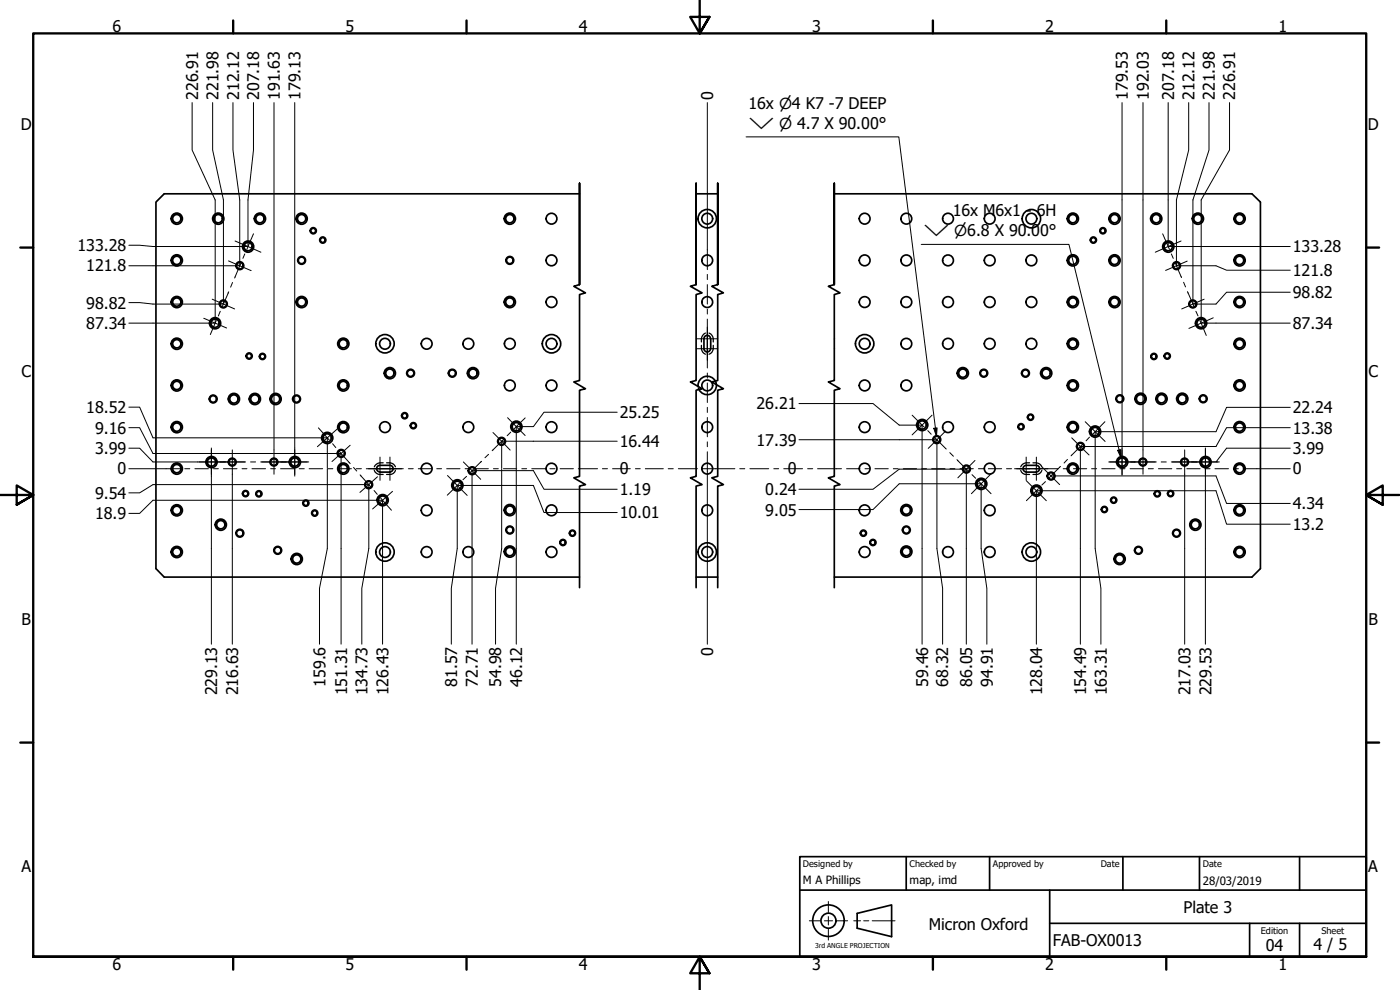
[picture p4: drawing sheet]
<svg xmlns="http://www.w3.org/2000/svg" width="420mm" height="297mm" viewBox="0 0 420 297" stroke-linecap="round" stroke-linejoin="round" font-family="sans-serif">
<!-- layer: Hidden (ISO) -->
<path d="M211.7 99.9a2.34 2.34 0 0 0-1.2 2.7M212.8 99.9a2.26 2.26 0 0 1 1.3 2.7M210.5 103.6a2.35 2.35 0 0 0 1.2 2.7M214.1 103.6a2.29 2.29 0 0 1-1.3 2.7M115 138.9a2.35 2.35 0 0 0-2.7 1.2M116 138.9a2.35 2.35 0 0 1 2.7 1.2M309 138.9a2.35 2.35 0 0 0-2.7 1.2M310 138.9a2.35 2.35 0 0 1 2.7 1.2M112.3 141.1a2.16 2.16 0 0 0 2.7 1.3M118.7 141.1a2.05 2.05 0 0 1-2.7 1.3M306.3 141.1a2.05 2.05 0 0 0 2.7 1.3M312.7 141.1a2.05 2.05 0 0 1-2.7 1.3" fill="none" stroke="#000" stroke-width=".38"/>
<!-- layer: Break Line (ISO) -->
<path d="M173.9 85.4v-30.4v30.4l-1.7 .5 3.5 2-1.8 .5v25.8l-1.7 .4 3.5 2-1.8 .5v25.8l-1.7 .5 3.5 2-1.8 .4v30.5M208.9 85.4v-30.4v30.4l-1.7 .5 3.5 2-1.8 .5v25.8l-1.7 .4 3.5 2-1.8 .5v25.8l-1.7 .5 3.5 2-1.8 .4v30.5M215.4 85.4v-30.4v30.4l-1.8 .5 3.5 2-1.7 .5v25.8l-1.8 .4 3.5 2-1.7 .5v25.8l-1.8 .5 3.5 2-1.7 .4v30.5M250.4 85.4v-30.4v30.4l-1.8 .5 3.5 2-1.7 .5v25.8l-1.8 .4 3.5 2-1.7 .5v25.8l-1.8 .5 3.5 2-1.7 .4v30.5" fill="none" stroke="#000" stroke-width=".51"/>
<!-- layer: Visible (ISO) -->
<g fill="none" stroke="#000" stroke-width=".51">
<path d="M173.9 58.2h-124.6l-2.5 2.4v110l2.5 2.6h124.6M208.9 58.2h6.5M250.4 58.2h125.3l2.6 2.4v110l-2.6 2.6h-125.3M209.6 116.5l.1 .2M211.3 101.6a.98 .98 0 0 1 .9-1 .98 .98 0 0 1 1 1M211.3 101.6v3M211.3 104.6a.98 .98 0 0 0 .9 1 .98 .98 0 0 0 1-1M213.3 101.6v3M214.7 114.3a2.76 2.76 0 0 0-3.3-1.3 2.76 2.76 0 0 0-1.9 3M214.7 114.4l.3 .9M215 115.5a2.76 2.76 0 0 1-2 2.8 2.76 2.76 0 0 1-3.2-1.4M117 139.6a.98 .98 0 0 1 1 1 .98 .98 0 0 1-1 1"/>
<path d="M117 139.6h-3a.98 .98 0 0 0-1 1 .98 .98 0 0 0 1 1M114 141.7h3M308 141.7h3M308 141.6a.98 .98 0 0 1-1-1 .98 .98 0 0 1 1-1h3a.98 .98 0 0 1 1 1 .98 .98 0 0 1-1 1M112.8 165.6a2.76 2.76 0 0 1 3.9-2.5 2.76 2.76 0 0 1 .6 4.7 2.76 2.76 0 0 1-4.5-1.5v-.7M208.9 173.2h6.5M209.5 165.6a2.76 2.76 0 0 1 3.9-2.5 2.76 2.76 0 0 1 .6 4.7 2.76 2.76 0 0 1-4.4-1.5l-.1-.7M306.8 165.6a2.76 2.76 0 0 1 3.9-2.5 2.76 2.76 0 0 1 .6 4.7 2.76 2.76 0 0 1-4.5-1.5v-.7"/>
<circle cx="53.1" cy="78.1" r="1.24"/>
<circle cx="53.1" cy="65.6" r="1.24"/>
<circle cx="53.1" cy="78.1" r="1.68"/>
<circle cx="53.1" cy="65.6" r="1.68"/>
<circle cx="65.5" cy="65.6" r="1.24"/>
<circle cx="65.5" cy="65.6" r="1.68"/>
<circle cx="72" cy="79.7" r=".98"/>
<circle cx="72" cy="79.7" r="1.17"/>
<circle cx="74.5" cy="74" r="1.24"/>
<circle cx="74.5" cy="74" r="1.68"/>
<circle cx="78" cy="65.6" r="1.24"/>
<circle cx="78" cy="65.6" r="1.68"/>
<circle cx="90.5" cy="65.6" r="1.24"/>
<circle cx="90.5" cy="78.1" r=".98"/>
<circle cx="90.5" cy="78.1" r="1.17"/>
<circle cx="90.5" cy="65.6" r="1.68"/>
<circle cx="94" cy="69.2" r=".73"/>
<circle cx="94" cy="69.2" r=".92"/>
<circle cx="96.9" cy="72" r=".73"/>
<circle cx="96.9" cy="72" r=".92"/>
<circle cx="153" cy="65.6" r="1.24"/>
<circle cx="153" cy="78.1" r=".98"/>
<circle cx="153" cy="78.1" r="1.17"/>
<circle cx="153" cy="65.6" r="1.68"/>
<circle cx="165.5" cy="78.1" r="1.62"/>
<circle cx="165.5" cy="65.6" r="1.62"/>
<circle cx="212.2" cy="65.6" r="1.62"/>
<circle cx="212.2" cy="78.1" r="1.62"/>
<circle cx="212.2" cy="65.6" r="2.76"/>
<circle cx="259.5" cy="65.6" r="1.62"/>
<circle cx="259.5" cy="78.1" r="1.62"/>
<circle cx="272" cy="65.6" r="1.62"/>
<circle cx="272" cy="78.1" r="1.62"/>
<circle cx="284.5" cy="78.1" r="1.62"/>
<circle cx="284.5" cy="65.6" r="1.62"/>
<circle cx="297" cy="65.6" r="1.62"/>
<circle cx="297" cy="78.1" r="1.62"/>
<circle cx="309.5" cy="65.6" r="1.62"/>
<circle cx="309.5" cy="78.1" r="1.62"/>
<circle cx="309.5" cy="65.6" r="2.76"/>
<circle cx="322" cy="78.1" r="1.24"/>
<circle cx="322" cy="65.6" r="1.24"/>
<circle cx="322" cy="78.1" r="1.68"/>
<circle cx="322" cy="65.6" r="1.68"/>
<circle cx="328.1" cy="72" r=".73"/>
<circle cx="328.1" cy="72" r=".92"/>
<circle cx="331" cy="69.2" r=".73"/>
<circle cx="331" cy="69.2" r=".92"/>
<circle cx="334.5" cy="65.6" r="1.24"/>
<circle cx="334.5" cy="78.1" r="1.24"/>
<circle cx="334.5" cy="78.1" r="1.68"/>
<circle cx="334.5" cy="65.6" r="1.68"/>
<circle cx="347" cy="65.6" r="1.24"/>
<circle cx="347" cy="65.6" r="1.68"/>
<circle cx="350.6" cy="74" r="1.24"/>
<circle cx="350.6" cy="74" r="1.68"/>
<circle cx="353.1" cy="79.7" r=".98"/>
<circle cx="353.1" cy="79.7" r="1.17"/>
<circle cx="359.5" cy="65.6" r="1.24"/>
<circle cx="359.5" cy="65.6" r="1.68"/>
<circle cx="372" cy="65.6" r="1.24"/>
<circle cx="372" cy="78.1" r="1.24"/>
<circle cx="372" cy="65.6" r="1.68"/>
<circle cx="372" cy="78.1" r="1.68"/>
<circle cx="53.1" cy="90.6" r="1.24"/>
<circle cx="53.1" cy="90.6" r="1.68"/>
<circle cx="64.5" cy="97" r="1.24"/>
<circle cx="64.5" cy="97" r="1.68"/>
<circle cx="67" cy="91.2" r=".98"/>
<circle cx="67" cy="91.2" r="1.17"/>
<circle cx="90.5" cy="90.6" r="1.24"/>
<circle cx="90.5" cy="90.6" r="1.68"/>
<circle cx="153" cy="90.6" r="1.24"/>
<circle cx="153" cy="90.6" r="1.68"/>
<circle cx="165.5" cy="90.6" r="1.62"/>
<circle cx="212.2" cy="90.6" r="1.62"/>
<circle cx="259.5" cy="90.6" r="1.62"/>
<circle cx="272" cy="90.6" r="1.62"/>
<circle cx="284.5" cy="90.6" r="1.62"/>
<circle cx="297" cy="90.6" r="1.62"/>
<circle cx="309.5" cy="90.6" r="1.62"/>
<circle cx="322" cy="90.6" r="1.24"/>
<circle cx="322" cy="90.6" r="1.68"/>
<circle cx="334.5" cy="90.6" r="1.24"/>
<circle cx="334.5" cy="90.6" r="1.68"/>
<circle cx="358" cy="91.2" r=".98"/>
<circle cx="358" cy="91.2" r="1.17"/>
<circle cx="360.5" cy="97" r="1.24"/>
<circle cx="360.5" cy="97" r="1.68"/>
<circle cx="372" cy="90.6" r="1.24"/>
<circle cx="372" cy="90.6" r="1.68"/>
<circle cx="53.1" cy="115.7" r="1.24"/>
<circle cx="53.1" cy="103.1" r="1.24"/>
<circle cx="53.1" cy="103.1" r="1.68"/>
<circle cx="53.1" cy="115.7" r="1.68"/>
<circle cx="64" cy="119.7" r=".98"/>
<circle cx="64" cy="119.7" r="1.17"/>
<circle cx="70.2" cy="119.7" r="1.24"/>
<circle cx="70.2" cy="119.7" r="1.68"/>
<circle cx="74.8" cy="106.8" r=".73"/>
<circle cx="74.8" cy="106.8" r=".92"/>
<circle cx="76.5" cy="119.7" r="1.24"/>
<circle cx="76.5" cy="119.7" r="1.68"/>
<circle cx="78.8" cy="107" r=".73"/>
<circle cx="78.8" cy="107" r=".92"/>
<circle cx="82.7" cy="119.7" r="1.24"/>
<circle cx="82.7" cy="119.7" r="1.68"/>
<circle cx="89" cy="119.7" r=".98"/>
<circle cx="89" cy="119.7" r="1.17"/>
<circle cx="103" cy="115.7" r="1.24"/>
<circle cx="103" cy="103.1" r="1.24"/>
<circle cx="103" cy="115.7" r="1.68"/>
<circle cx="103" cy="103.1" r="1.68"/>
<circle cx="115.5" cy="103.1" r="1.62"/>
<circle cx="115.5" cy="103.1" r="2.76"/>
<circle cx="117" cy="112" r="1.24"/>
<circle cx="117" cy="112" r="1.68"/>
<circle cx="123.2" cy="112" r=".98"/>
<circle cx="123.2" cy="112" r="1.17"/>
<circle cx="128" cy="103.1" r="1.62"/>
<circle cx="135.7" cy="112" r=".98"/>
<circle cx="135.7" cy="112" r="1.17"/>
<circle cx="140.6" cy="103.1" r="1.62"/>
<circle cx="142" cy="112" r="1.24"/>
<circle cx="142" cy="112" r="1.68"/>
<circle cx="153" cy="103.1" r="1.62"/>
<circle cx="153" cy="115.7" r="1.62"/>
<circle cx="165.5" cy="103.1" r="1.62"/>
<circle cx="165.5" cy="115.7" r="1.62"/>
<circle cx="165.5" cy="103.1" r="2.76"/>
<circle cx="212.2" cy="115.7" r="1.62"/>
<circle cx="259.5" cy="103.1" r="1.62"/>
<circle cx="259.5" cy="115.7" r="1.62"/>
<circle cx="259.5" cy="103.1" r="2.76"/>
<circle cx="272" cy="115.7" r="1.62"/>
<circle cx="272" cy="103.1" r="1.62"/>
<circle cx="284.5" cy="103.1" r="1.62"/>
<circle cx="289" cy="112" r="1.24"/>
<circle cx="289" cy="112" r="1.68"/>
<circle cx="295.2" cy="112" r=".98"/>
<circle cx="295.2" cy="112" r="1.17"/>
<circle cx="297" cy="103.1" r="1.62"/>
<circle cx="307.8" cy="112" r=".98"/>
<circle cx="307.8" cy="112" r="1.17"/>
<circle cx="309.5" cy="103.1" r="1.62"/>
<circle cx="314" cy="112" r="1.24"/>
<circle cx="314" cy="112" r="1.68"/>
<circle cx="322" cy="103.1" r="1.24"/>
<circle cx="322" cy="115.7" r="1.24"/>
<circle cx="322" cy="115.7" r="1.68"/>
<circle cx="322" cy="103.1" r="1.68"/>
<circle cx="336.1" cy="119.7" r=".98"/>
<circle cx="336.1" cy="119.7" r="1.17"/>
<circle cx="342.3" cy="119.7" r="1.24"/>
<circle cx="342.3" cy="119.7" r="1.68"/>
<circle cx="346.3" cy="107" r=".73"/>
<circle cx="346.3" cy="107" r=".92"/>
<circle cx="348.6" cy="119.7" r="1.24"/>
<circle cx="348.6" cy="119.7" r="1.68"/>
<circle cx="350.3" cy="106.8" r=".73"/>
<circle cx="350.3" cy="106.8" r=".92"/>
<circle cx="354.8" cy="119.7" r="1.24"/>
<circle cx="354.8" cy="119.7" r="1.68"/>
<circle cx="361.1" cy="119.7" r=".98"/>
<circle cx="361.1" cy="119.7" r="1.17"/>
<circle cx="372" cy="115.7" r="1.24"/>
<circle cx="372" cy="103.1" r="1.24"/>
<circle cx="372" cy="103.1" r="1.68"/>
<circle cx="372" cy="115.7" r="1.68"/>
<circle cx="53.1" cy="128.2" r="1.24"/>
<circle cx="53.1" cy="128.2" r="1.68"/>
<circle cx="63.5" cy="138.6" r="1.24"/>
<circle cx="63.5" cy="138.6" r="1.68"/>
<circle cx="69.7" cy="138.6" r=".98"/>
<circle cx="69.7" cy="138.6" r="1.17"/>
<circle cx="82.2" cy="138.6" r=".98"/>
<circle cx="82.2" cy="138.6" r="1.17"/>
<circle cx="88.5" cy="138.6" r="1.24"/>
<circle cx="88.5" cy="138.6" r="1.68"/>
<circle cx="98.2" cy="131.4" r="1.24"/>
<circle cx="98.2" cy="131.4" r="1.68"/>
<circle cx="102.4" cy="136" r=".98"/>
<circle cx="102.4" cy="136" r="1.17"/>
<circle cx="103" cy="128.2" r="1.24"/>
<circle cx="103" cy="128.2" r="1.68"/>
<circle cx="115.5" cy="128.2" r="1.62"/>
<circle cx="121.4" cy="124.7" r=".73"/>
<circle cx="121.4" cy="124.7" r=".92"/>
<circle cx="124" cy="127.7" r=".73"/>
<circle cx="124" cy="127.7" r=".92"/>
<circle cx="140.6" cy="128.2" r="1.62"/>
<circle cx="150.5" cy="132.4" r=".98"/>
<circle cx="150.5" cy="132.4" r="1.17"/>
<circle cx="155" cy="128" r="1.24"/>
<circle cx="155" cy="128" r="1.68"/>
<circle cx="165.5" cy="128.2" r="1.62"/>
<circle cx="212.2" cy="128.2" r="1.62"/>
<circle cx="259.5" cy="128.2" r="1.62"/>
<circle cx="276.8" cy="127.5" r="1.24"/>
<circle cx="276.8" cy="127.5" r="1.68"/>
<circle cx="281.1" cy="131.9" r=".98"/>
<circle cx="281.1" cy="131.9" r="1.17"/>
<circle cx="284.5" cy="128.2" r="1.62"/>
<circle cx="297" cy="128.2" r="1.62"/>
<circle cx="306.4" cy="128" r=".73"/>
<circle cx="306.4" cy="128" r=".92"/>
<circle cx="309.3" cy="125.2" r=".73"/>
<circle cx="309.3" cy="125.2" r=".92"/>
<circle cx="322" cy="128.2" r="1.24"/>
<circle cx="322" cy="128.2" r="1.68"/>
<circle cx="324.3" cy="133.9" r=".98"/>
<circle cx="324.3" cy="133.9" r="1.17"/>
<circle cx="328.6" cy="129.5" r="1.24"/>
<circle cx="328.6" cy="129.5" r="1.68"/>
<circle cx="336.8" cy="138.6" r="1.24"/>
<circle cx="336.8" cy="138.6" r="1.68"/>
<circle cx="343" cy="138.6" r=".98"/>
<circle cx="343" cy="138.6" r="1.17"/>
<circle cx="355.5" cy="138.6" r=".98"/>
<circle cx="355.5" cy="138.6" r="1.17"/>
<circle cx="361.8" cy="138.6" r="1.24"/>
<circle cx="361.8" cy="138.6" r="1.68"/>
<circle cx="372" cy="128.2" r="1.24"/>
<circle cx="372" cy="128.2" r="1.68"/>
<circle cx="53.1" cy="140.6" r="1.24"/>
<circle cx="53.1" cy="153.1" r="1.24"/>
<circle cx="53.1" cy="140.6" r="1.68"/>
<circle cx="53.1" cy="153.1" r="1.68"/>
<circle cx="66.3" cy="157.4" r="1.24"/>
<circle cx="66.3" cy="157.4" r="1.68"/>
<circle cx="72" cy="160" r=".98"/>
<circle cx="72" cy="160" r="1.17"/>
<circle cx="73.7" cy="148.1" r=".73"/>
<circle cx="73.7" cy="148.1" r=".92"/>
<circle cx="77.7" cy="148.2" r=".73"/>
<circle cx="77.7" cy="148.2" r=".92"/>
<circle cx="91.8" cy="151" r=".73"/>
<circle cx="91.8" cy="151" r=".92"/>
<circle cx="94.5" cy="153.9" r=".73"/>
<circle cx="94.5" cy="153.9" r=".92"/>
<circle cx="103" cy="140.6" r="1.24"/>
<circle cx="103" cy="140.6" r="1.68"/>
<circle cx="110.6" cy="145.4" r=".98"/>
<circle cx="110.6" cy="145.4" r="1.17"/>
<circle cx="114.8" cy="150.1" r="1.24"/>
<circle cx="114.8" cy="150.1" r="1.68"/>
<circle cx="128" cy="140.6" r="1.62"/>
<circle cx="128" cy="153.1" r="1.62"/>
<circle cx="137.3" cy="145.6" r="1.24"/>
<circle cx="137.3" cy="145.6" r="1.68"/>
<circle cx="141.7" cy="141.2" r=".98"/>
<circle cx="141.7" cy="141.2" r="1.17"/>
<circle cx="153" cy="153.1" r="1.24"/>
<circle cx="153" cy="159" r=".98"/>
<circle cx="153" cy="159" r="1.17"/>
<circle cx="153" cy="153.1" r="1.68"/>
<circle cx="165.5" cy="140.6" r="1.62"/>
<circle cx="165.5" cy="153.1" r="1.62"/>
<circle cx="171.8" cy="160" r=".73"/>
<circle cx="171.8" cy="160" r=".92"/>
<circle cx="212.2" cy="140.6" r="1.62"/>
<circle cx="212.2" cy="153.1" r="1.62"/>
<circle cx="259.1" cy="160" r=".73"/>
<circle cx="259.1" cy="160" r=".92"/>
<circle cx="259.5" cy="153.1" r="1.62"/>
<circle cx="259.5" cy="140.6" r="1.62"/>
<circle cx="272" cy="153.1" r="1.24"/>
<circle cx="272" cy="159" r=".98"/>
<circle cx="272" cy="159" r="1.17"/>
<circle cx="272" cy="153.1" r="1.68"/>
<circle cx="290" cy="140.7" r=".98"/>
<circle cx="290" cy="140.7" r="1.17"/>
<circle cx="294.5" cy="145.2" r="1.24"/>
<circle cx="294.5" cy="145.2" r="1.68"/>
<circle cx="297" cy="153.1" r="1.62"/>
<circle cx="297" cy="140.6" r="1.62"/>
<circle cx="311.1" cy="147.2" r="1.24"/>
<circle cx="311.1" cy="147.2" r="1.68"/>
<circle cx="315.4" cy="142.8" r=".98"/>
<circle cx="315.4" cy="142.8" r="1.17"/>
<circle cx="322" cy="140.6" r="1.24"/>
<circle cx="322" cy="140.6" r="1.68"/>
<circle cx="331.4" cy="152.9" r=".73"/>
<circle cx="331.4" cy="152.9" r=".92"/>
<circle cx="334.2" cy="150.1" r=".73"/>
<circle cx="334.2" cy="150.1" r=".92"/>
<circle cx="347.3" cy="148.2" r=".73"/>
<circle cx="347.3" cy="148.2" r=".92"/>
<circle cx="351.3" cy="148.1" r=".73"/>
<circle cx="351.3" cy="148.1" r=".92"/>
<circle cx="353.1" cy="160" r=".98"/>
<circle cx="353.1" cy="160" r="1.17"/>
<circle cx="358.7" cy="157.4" r="1.24"/>
<circle cx="358.7" cy="157.4" r="1.68"/>
<circle cx="372" cy="140.6" r="1.24"/>
<circle cx="372" cy="153.1" r="1.24"/>
<circle cx="372" cy="140.6" r="1.68"/>
<circle cx="372" cy="153.1" r="1.68"/>
<circle cx="53.1" cy="165.6" r="1.24"/>
<circle cx="53.1" cy="165.6" r="1.68"/>
<circle cx="83.3" cy="165.1" r=".98"/>
<circle cx="83.3" cy="165.1" r="1.17"/>
<circle cx="89.1" cy="167.7" r="1.24"/>
<circle cx="89.1" cy="167.7" r="1.68"/>
<circle cx="115.5" cy="165.6" r="1.62"/>
<circle cx="128" cy="165.6" r="1.62"/>
<circle cx="140.6" cy="165.6" r="1.62"/>
<circle cx="153" cy="165.5" r="1.24"/>
<circle cx="153" cy="165.5" r="1.68"/>
<circle cx="165.5" cy="165.6" r="1.62"/>
<circle cx="168.9" cy="162.8" r=".73"/>
<circle cx="168.9" cy="162.8" r=".92"/>
<circle cx="212.2" cy="165.6" r="1.62"/>
<circle cx="259.5" cy="165.6" r="1.62"/>
<circle cx="262" cy="162.8" r=".73"/>
<circle cx="262" cy="162.8" r=".92"/>
<circle cx="272" cy="165.5" r="1.24"/>
<circle cx="272" cy="165.5" r="1.68"/>
<circle cx="284.5" cy="165.6" r="1.62"/>
<circle cx="297" cy="165.6" r="1.62"/>
<circle cx="309.5" cy="165.6" r="1.62"/>
<circle cx="336" cy="167.7" r="1.24"/>
<circle cx="336" cy="167.7" r="1.68"/>
<circle cx="341.7" cy="165.1" r=".98"/>
<circle cx="341.7" cy="165.1" r="1.17"/>
<circle cx="372" cy="165.6" r="1.24"/>
<circle cx="372" cy="165.6" r="1.68"/>
</g>
<!-- layer: Visible Narrow (ISO) -->
<g fill="none" stroke="#000" stroke-width=".38">
<path d="M54.5 78.4a1.49 1.49 0 0 0-1.2-1.7 1.49 1.49 0 0 0-1.7 1.2 1.49 1.49 0 0 0 1.2 1.7M54.5 65.9a1.49 1.49 0 0 0-1.2-1.8 1.49 1.49 0 0 0-1.7 1.3 1.49 1.49 0 0 0 1.2 1.7M67 65.9a1.49 1.49 0 0 0-1.2-1.8 1.49 1.49 0 0 0-1.8 1.3 1.49 1.49 0 0 0 1.2 1.7M75.9 74.3a1.49 1.49 0 0 0-1.2-1.8 1.49 1.49 0 0 0-1.7 1.2 1.49 1.49 0 0 0 1.2 1.8M79.5 65.9a1.49 1.49 0 0 0-1.2-1.8 1.49 1.49 0 0 0-1.8 1.3 1.49 1.49 0 0 0 1.3 1.7M92 65.9a1.49 1.49 0 0 0-1.2-1.8 1.49 1.49 0 0 0-1.8 1.3 1.49 1.49 0 0 0 1.3 1.7M154.5 65.9a1.49 1.49 0 0 0-1.2-1.8 1.49 1.49 0 0 0-1.8 1.3 1.49 1.49 0 0 0 1.2 1.7M323.4 65.9a1.49 1.49 0 0 0-1.2-1.8 1.49 1.49 0 0 0-1.7 1.3 1.49 1.49 0 0 0 1.2 1.7M323.4 78.4a1.49 1.49 0 0 0-1.2-1.7 1.49 1.49 0 0 0-1.7 1.2 1.49 1.49 0 0 0 1.2 1.7M336 78.4a1.49 1.49 0 0 0-1.3-1.7 1.49 1.49 0 0 0-1.7 1.2 1.49 1.49 0 0 0 1.2 1.7M336 65.9a1.49 1.49 0 0 0-1.3-1.8 1.49 1.49 0 0 0-1.7 1.3 1.49 1.49 0 0 0 1.2 1.7M348.5 65.9a1.49 1.49 0 0 0-1.2-1.8 1.49 1.49 0 0 0-1.8 1.3 1.49 1.49 0 0 0 1.2 1.7"/>
<path d="M352.1 74.3a1.49 1.49 0 0 0-1.2-1.8 1.49 1.49 0 0 0-1.8 1.2 1.49 1.49 0 0 0 1.3 1.8M361 65.9a1.49 1.49 0 0 0-1.2-1.8 1.49 1.49 0 0 0-1.8 1.3 1.49 1.49 0 0 0 1.2 1.7M373.5 65.9a1.49 1.49 0 0 0-1.2-1.8 1.49 1.49 0 0 0-1.8 1.3 1.49 1.49 0 0 0 1.3 1.7M373.5 78.4a1.49 1.49 0 0 0-1.2-1.7 1.49 1.49 0 0 0-1.8 1.2 1.49 1.49 0 0 0 1.3 1.7M54.5 90.9a1.49 1.49 0 0 0-1.2-1.7 1.49 1.49 0 0 0-1.7 1.2 1.49 1.49 0 0 0 1.2 1.7M66 97.2a1.49 1.49 0 0 0-1.2-1.7 1.49 1.49 0 0 0-1.7 1.2 1.49 1.49 0 0 0 1.2 1.8M92 90.9a1.49 1.49 0 0 0-1.2-1.7 1.49 1.49 0 0 0-1.8 1.2 1.49 1.49 0 0 0 1.3 1.7M154.5 90.9a1.49 1.49 0 0 0-1.2-1.7 1.49 1.49 0 0 0-1.8 1.2 1.49 1.49 0 0 0 1.2 1.7M323.4 90.9a1.49 1.49 0 0 0-1.2-1.7 1.49 1.49 0 0 0-1.7 1.2 1.49 1.49 0 0 0 1.2 1.7M336 90.9a1.49 1.49 0 0 0-1.3-1.7 1.49 1.49 0 0 0-1.7 1.2 1.49 1.49 0 0 0 1.2 1.7M361.9 97.2a1.49 1.49 0 0 0-1.2-1.7 1.49 1.49 0 0 0-1.7 1.2 1.49 1.49 0 0 0 1.2 1.8M373.5 90.9a1.49 1.49 0 0 0-1.2-1.7 1.49 1.49 0 0 0-1.8 1.2 1.49 1.49 0 0 0 1.3 1.7"/>
<path d="M54.5 103.4a1.49 1.49 0 0 0-1.2-1.7 1.49 1.49 0 0 0-1.7 1.2 1.49 1.49 0 0 0 1.2 1.7M54.5 115.9a1.49 1.49 0 0 0-1.2-1.7 1.49 1.49 0 0 0-1.7 1.2 1.49 1.49 0 0 0 1.2 1.7M71.7 120a1.49 1.49 0 0 0-1.2-1.8 1.49 1.49 0 0 0-1.8 1.3 1.49 1.49 0 0 0 1.2 1.7M78 120a1.49 1.49 0 0 0-1.3-1.8 1.49 1.49 0 0 0-1.7 1.3 1.49 1.49 0 0 0 1.2 1.7M84.2 120a1.49 1.49 0 0 0-1.2-1.8 1.49 1.49 0 0 0-1.8 1.3 1.49 1.49 0 0 0 1.2 1.7M104.5 115.9a1.49 1.49 0 0 0-1.2-1.7 1.49 1.49 0 0 0-1.7 1.2 1.49 1.49 0 0 0 1.2 1.7M104.5 103.4a1.49 1.49 0 0 0-1.2-1.7 1.49 1.49 0 0 0-1.7 1.2 1.49 1.49 0 0 0 1.2 1.7M118.5 112.2a1.49 1.49 0 0 0-1.2-1.7 1.49 1.49 0 0 0-1.8 1.2 1.49 1.49 0 0 0 1.2 1.7M143.4 112.2a1.49 1.49 0 0 0-1.2-1.7 1.49 1.49 0 0 0-1.7 1.2 1.49 1.49 0 0 0 1.2 1.7M290.4 112.2a1.49 1.49 0 0 0-1.2-1.7 1.49 1.49 0 0 0-1.7 1.2 1.49 1.49 0 0 0 1.2 1.7M315.4 112.2a1.49 1.49 0 0 0-1.2-1.7 1.49 1.49 0 0 0-1.7 1.2 1.49 1.49 0 0 0 1.2 1.7M323.4 103.4a1.49 1.49 0 0 0-1.2-1.7 1.49 1.49 0 0 0-1.7 1.2 1.49 1.49 0 0 0 1.2 1.7"/>
<path d="M323.4 115.9a1.49 1.49 0 0 0-1.2-1.7 1.49 1.49 0 0 0-1.7 1.2 1.49 1.49 0 0 0 1.2 1.7M343.8 119.9a1.49 1.49 0 0 0-1.2-1.7 1.49 1.49 0 0 0-1.8 1.2 1.49 1.49 0 0 0 1.2 1.7M350.1 119.9a1.49 1.49 0 0 0-1.3-1.7 1.49 1.49 0 0 0-1.7 1.2 1.49 1.49 0 0 0 1.2 1.7M356.3 119.9a1.49 1.49 0 0 0-1.2-1.7 1.49 1.49 0 0 0-1.8 1.2 1.49 1.49 0 0 0 1.2 1.7M373.5 115.9a1.49 1.49 0 0 0-1.2-1.7 1.49 1.49 0 0 0-1.8 1.2 1.49 1.49 0 0 0 1.3 1.7M373.5 103.4a1.49 1.49 0 0 0-1.2-1.7 1.49 1.49 0 0 0-1.8 1.2 1.49 1.49 0 0 0 1.3 1.7M54.5 128.4a1.49 1.49 0 0 0-1.2-1.7 1.49 1.49 0 0 0-1.7 1.2 1.49 1.49 0 0 0 1.2 1.7M64.9 138.9a1.49 1.49 0 0 0-1.2-1.7 1.49 1.49 0 0 0-1.7 1.2 1.49 1.49 0 0 0 1.2 1.7M90 138.9a1.49 1.49 0 0 0-1.3-1.7 1.49 1.49 0 0 0-1.7 1.2 1.49 1.49 0 0 0 1.2 1.7M99.7 131.7a1.49 1.49 0 0 0-1.2-1.8 1.49 1.49 0 0 0-1.8 1.2 1.49 1.49 0 0 0 1.2 1.8M104.5 128.4a1.49 1.49 0 0 0-1.2-1.7 1.49 1.49 0 0 0-1.7 1.2 1.49 1.49 0 0 0 1.2 1.7M156.4 128.3a1.49 1.49 0 0 0-1.2-1.7 1.49 1.49 0 0 0-1.7 1.2 1.49 1.49 0 0 0 1.2 1.7"/>
<path d="M278.2 127.8a1.49 1.49 0 0 0-1.2-1.7 1.49 1.49 0 0 0-1.7 1.2 1.49 1.49 0 0 0 1.2 1.7M323.4 128.4a1.49 1.49 0 0 0-1.2-1.7 1.49 1.49 0 0 0-1.7 1.2 1.49 1.49 0 0 0 1.2 1.7M330.1 129.8a1.49 1.49 0 0 0-1.2-1.8 1.49 1.49 0 0 0-1.7 1.2 1.49 1.49 0 0 0 1.2 1.8M338.2 138.9a1.49 1.49 0 0 0-1.2-1.7 1.49 1.49 0 0 0-1.7 1.2 1.49 1.49 0 0 0 1.2 1.7M363.3 138.9a1.49 1.49 0 0 0-1.2-1.7 1.49 1.49 0 0 0-1.8 1.2 1.49 1.49 0 0 0 1.2 1.7M373.5 128.4a1.49 1.49 0 0 0-1.2-1.7 1.49 1.49 0 0 0-1.8 1.2 1.49 1.49 0 0 0 1.3 1.7M54.5 153.4a1.49 1.49 0 0 0-1.2-1.8 1.49 1.49 0 0 0-1.7 1.3 1.49 1.49 0 0 0 1.2 1.7M54.5 140.9a1.49 1.49 0 0 0-1.2-1.8 1.49 1.49 0 0 0-1.7 1.2 1.49 1.49 0 0 0 1.2 1.8M67.7 157.7a1.49 1.49 0 0 0-1.2-1.7 1.49 1.49 0 0 0-1.7 1.2 1.49 1.49 0 0 0 1.2 1.7M104.5 140.9a1.49 1.49 0 0 0-1.2-1.8 1.49 1.49 0 0 0-1.7 1.2 1.49 1.49 0 0 0 1.2 1.8M116.3 150.3a1.49 1.49 0 0 0-1.2-1.7 1.49 1.49 0 0 0-1.7 1.2 1.49 1.49 0 0 0 1.2 1.7M138.7 145.9a1.49 1.49 0 0 0-1.2-1.7 1.49 1.49 0 0 0-1.7 1.2 1.49 1.49 0 0 0 1.2 1.7"/>
<path d="M154.5 153.3a1.49 1.49 0 0 0-1.2-1.7 1.49 1.49 0 0 0-1.8 1.2 1.49 1.49 0 0 0 1.2 1.7M273.5 153.3a1.49 1.49 0 0 0-1.2-1.7 1.49 1.49 0 0 0-1.8 1.2 1.49 1.49 0 0 0 1.2 1.7M296 145.4a1.49 1.49 0 0 0-1.3-1.7 1.49 1.49 0 0 0-1.7 1.2 1.49 1.49 0 0 0 1.2 1.7M312.5 147.5a1.49 1.49 0 0 0-1.2-1.8 1.49 1.49 0 0 0-1.7 1.3 1.49 1.49 0 0 0 1.2 1.7M323.4 140.9a1.49 1.49 0 0 0-1.2-1.8 1.49 1.49 0 0 0-1.7 1.2 1.49 1.49 0 0 0 1.2 1.8M360.2 157.7a1.49 1.49 0 0 0-1.2-1.7 1.49 1.49 0 0 0-1.7 1.2 1.49 1.49 0 0 0 1.2 1.7M373.5 140.9a1.49 1.49 0 0 0-1.2-1.8 1.49 1.49 0 0 0-1.8 1.2 1.49 1.49 0 0 0 1.3 1.8M373.5 153.4a1.49 1.49 0 0 0-1.2-1.8 1.49 1.49 0 0 0-1.8 1.3 1.49 1.49 0 0 0 1.3 1.7M54.5 165.9a1.49 1.49 0 0 0-1.2-1.7 1.49 1.49 0 0 0-1.7 1.2 1.49 1.49 0 0 0 1.2 1.7M90.5 168a1.49 1.49 0 0 0-1.2-1.7 1.49 1.49 0 0 0-1.7 1.2 1.49 1.49 0 0 0 1.2 1.7M154.5 165.8a1.49 1.49 0 0 0-1.2-1.8 1.49 1.49 0 0 0-1.8 1.2 1.49 1.49 0 0 0 1.2 1.8M273.5 165.8a1.49 1.49 0 0 0-1.2-1.8 1.49 1.49 0 0 0-1.8 1.2 1.49 1.49 0 0 0 1.2 1.8"/>
<path d="M337.5 168a1.49 1.49 0 0 0-1.2-1.7 1.49 1.49 0 0 0-1.8 1.2 1.49 1.49 0 0 0 1.3 1.7M373.5 165.9a1.49 1.49 0 0 0-1.2-1.7 1.49 1.49 0 0 0-1.8 1.2 1.49 1.49 0 0 0 1.3 1.7"/>
</g>
<!-- layer: Border (ISO) -->
<g fill="none" stroke="#000" stroke-width=".7">
<path d="M70 6.1v3.9M140 6.1v3.9M210 0v10l-2.9-4.9h5.8l-2.9 4.9 2.9-4.9M280 6.1v3.9M350 6.1v3.9M6.1 74.3h3.9M410 74.3h3.9M0 148.5h10l-5-2.8v5.7l5-2.9-5 2.9M420 148.5h-10l5-2.8v5.7l-5-2.9 5 2.9M6.1 222.8h3.9M410 222.8h3.9M10 287.1v-277.1h400v277.1h-400h400"/>
<path d="M70 287.1v3.8M140 287.1v3.8M212.9 292l-2.9-4.9 2.9 4.9h-5.8l2.9-4.9v9.9M280 287.1v3.8M350 287.1v3.8"/>
</g>
<!-- layer: Sketch Geometry (ANSI) -->
<path d="M242.9 276.3h3.2M247.4 276.3h2.5M248.6 270.5v3.3M248.6 275v2.5M248.6 278.8v3.3M251.1 276.3h3.3M256.2 276.3h2.1M259.2 276.3h1.5M261.7 276.3h6.9" fill="none" stroke="#000" stroke-width=".3"/>
<g fill="none" stroke="#000" stroke-width=".51">
<path d="M257.2 274.1l10.4-2.6v9.5l-10.4-2.5z"/>
<circle cx="248.6" cy="276.2" r="4.7"/>
<circle cx="248.6" cy="276.2" r="2.25"/>
</g>
<!-- layer: Title (ISO) -->
<path d="M240 257h170v30.1h-170zM272 257v10.1M297 257v10.1M337 257v10.1M360 257v10.1M390 257v10.1M240 267.1h170M315 277h95M315 267.1v20M375 277v10.1M390 277v10.1" fill="none" stroke="#000" stroke-width=".51"/>
<!-- layer: Symbol (ISO) -->
<path d="M223.9 41.1h45.8l11.4 89.8M276.5 73.3h44.3l15.7 64.2M280.2 128.5l1-.1-.1 2.5zM335.4 135.1l1-.2 .1 2.6z" fill="none" stroke="#000" stroke-width=".3"/>
<g fill="#000">
<path d="M280.2 128.5l1-.1-.1 2.5z" fill-rule="evenodd"/>
<path d="M335.4 135.1l1-.2 .1 2.6z" fill-rule="evenodd"/>
</g>
<!-- layer: Center Mark (ISO) -->
<g fill="none" stroke="#000" stroke-width=".3">
<path d="M68.6 78.3l6.8 2.9M70.5 72.3l7.8 3.4M354.5 72.3l-7.8 3.4M356.3 78.3l-6.5 2.8M61.2 95.5l6.8 2.9M63.7 89.8l6.7 2.9M212.3 99.6v8.5M212.3 98.2v8.4M361.4 89.8l-6.8 2.9M364.1 95.4l-7.3 3.1M208.9 104.6h6.5M208.9 101.6h6.5"/>
<path d="M250.4 104.6h.1M250.4 101.6h.1M59.2 138.6h8.5M63.4 134.4v8.5M63.4 134.9v7.5M66 138.6h7.4M69.7 135v7.3M78.5 138.6h7.4M82.2 135v7.3M84.3 138.6h8.3M88.5 134.4v8.5M88.5 134.9v7.5"/>
<path d="M101.2 128.7l-6 5.3M105.1 133.6l-5.5 4.9M114 137.1v7M117 137.1v7M139.1 138.6l5.2 5.2M148 129.8l5.1 5.3M152.3 125.3l5.3 5.4M279.7 124.6l-6 5.9M283.8 129.3l-5.2 5.2M292.6 138.2l-5.1 5.2M308 137.1v7M311 137.1v7"/>
<path d="M321.6 131.4l5.2 5.1M325.7 126.5l6 5.9M332.7 138.6h8M336.7 134.6v8M336.7 134.9v7.5M339.3 138.6h7.4M343 135v7.3M351.9 138.6h7.3M355.5 135v7.3M357.6 138.6h8.4M361.8 134.4v8.5M361.8 134.9v7.5"/>
<path d="M110.6 140.6h8.4M112 140.6h8.5M113.3 143.1l-5.3 4.7M117.8 147.4l-6 5.3M134.3 142.7l5.9 5.9M297.4 142.2l-5.9 5.9M304.5 140.6h8.5M306 140.6h8.5M308 144.3l6 5.9M312.8 140.2l5.2 5.2"/>
</g>
<!-- layer: Centerline (ISO) -->
<g fill="none" stroke="#000" stroke-width=".3">
<path d="M71.9 79.7l-1.5 3.7M72.3 78.9l-.4 .9M73.5 76.2l-.6 1.3M76.1 70.2l-2 4.6M212.3 75v5.9M348.9 70.2l2.1 4.6M351.5 76.2l.6 1.3M352.7 78.9l.4 .9M353.1 79.7l1.5 3.6M64.6 97l-1.5 3.4M64.9 96.2l-.4 .9M66.1 93.4l-.6 1.4"/>
<path d="M68.5 87.9l-1.8 4.1M68.6 87.6l-.1 .3M69.8 84.8l-.6 1.4M212.3 82.3v1.6M212.3 85.4v5.8M212.3 92.8v1.4M212.3 95.7v14.7M355.2 84.7l.6 1.4M356.4 87.5l.2 .4M356.6 87.9l1.7 4.1M358.9 93.4l.6 1.4M360.1 96.2l.4 .9"/>
<path d="M360.5 97l1.5 3.6M212.3 111.9v1.6M212.3 114.9v5.9M59.8 138.6h13.9M75.2 138.6h1.5M78.2 138.6h14M95.6 128.4l2.6 3M98.2 131.3l.6 .7M99.8 133.1l1 1.2M101.8 135.4l3 3.4M104.8 138.7l.3 .4M144.3 138.6l-3.3 3.2"/>
<path d="M144.5 138.4l-.3 .3M146.6 136.3l-1.1 1M150.6 132.4l-2.9 2.8M151.1 131.8l-.6 .7M153.3 129.7l-1.1 1M157.6 125.4l-3.2 3.2M212.3 122.2v1.5M212.3 125.3v5.7M212.3 132.6v1.4M212.3 135.6v5.7M273.7 124.6l3.7 3.5M278.4 129.2l1.1 1.1"/>
<path d="M280.5 131.3l3.5 3.4M285.1 135.8l1 1.1M287.2 137.9l.3 .3M287.4 138.2l3.2 3.1M318.3 139.9l-3.5 3.5M320.4 137.8l-1.1 1.1M324.9 133.3l-3.5 3.5M327 131.2l-1.1 1.1M331.6 126.5l-3.6 3.7M333.1 138.6h13.9M348.5 138.6h1.5M351.5 138.6h14"/>
<path d="M49.8 140.6h4.2M55.4 140.6h1.6M58.5 140.6h4M64.1 140.6h1.4M67.1 140.6h4M72.6 140.6h1.5M75.6 140.6h4.1M81.2 140.6h1.5M84.2 140.6h4.1M89.8 140.6h1.5M92.8 140.6h4M98.4 140.6h1.5"/>
<path d="M101.3 140.6h4.2M106.1 140.3l1 1M106.9 140.6h1.6M108.1 142.5l2.6 2.9M109.9 140.6h11.1M110.6 145.3l.7 .7M112.3 147.2l.9 1.1M114.2 149.4l3.3 3.7M122.6 140.6h1.4M125.5 140.6h4M131.1 140.6h1.4M134 140.6h4"/>
<path d="M137.2 145.7l-3 2.9M137.9 145l-.7 .7M139.6 140.6h1.4M140 142.9l-1.1 1M142.6 140.6h4M148.1 140.6h1.4M151.1 140.6h4M156.6 140.6h1.5M159.6 140.6h4M165 140.6h1.6M168.1 140.6h4M173.5 140.6h5.8"/>
<path d="M180.8 140.6h1.5M183.8 140.6h5.4M190.7 140.6h1.5M193.7 140.6h5.4M200.5 140.6h1.6M203.6 140.6h5.7M210.8 140.6h9.7M222 140.6h1.5M225 140.6h5.7M232.2 140.6h1.5M235.2 140.6h5.7M242.4 140.6h1.5"/>
<path d="M245.4 140.6h7.1M254.1 140.6h4M259.6 140.6h1.4M262.6 140.6h4M268.1 140.6h1.5M271.1 140.6h4M276.6 140.6h1.5M279.6 140.6h4M285.1 140.6h1.5M288.1 140.6h4M291.7 142.4l1.1 1.1M293.6 140.6h1.5"/>
<path d="M293.8 144.5l3.6 3.6M296.6 140.6h4M302.1 140.6h1.5M305.1 140.6h4M310.6 140.6h1.5M311.7 146.6l-3.7 3.6M313.6 140.6h4M313.8 144.5l-1.1 1M319.1 140.6h1.5M322.1 140.6h4M327.6 140.6h1.5M330.6 140.6h4"/>
<path d="M336.1 140.6h1.5M339.2 140.6h4M344.6 140.6h1.5M347.7 140.6h4M353.1 140.6h1.5M356.2 140.6h4M361.6 140.6h1.6M364.6 140.6h4.1M370.1 140.6h1.6M373.1 140.6h4.1"/>
</g>
<!-- layer: Dimension (ISO) -->
<g fill="none" stroke="#000" stroke-width=".3">
<path d="M57.7 30.8v14.2l6.9 15v30M63.8 30.8v14.2l3.3 15v31M69.9 30.8v14.2l2 15v12.8M76.1 30.8v14.2l-1.7 15v13.7M82.2 30.8v104.2M88.5 30.8v103.6M212.3 30.8v44.2M336.7 30.8v103.8M343 30.8v104.2M350.6 30.8v42.9M356.7 30.8v14.2l-3.6 15v12.8M362.8 30.8v14.2l-4.8 15v31"/>
<path d="M369 30.8v14.2l-8.5 15v30M38.7 79.7h33M38.7 73.6h3.2l4 .4h28.3M71.9 73v6.5M350.8 74h36.4M353.1 73v6.5M353.3 79.7h11.6l3.2 1.4h19.1M38.7 97h25.6M38.7 90.8h3.2l4 .4h20.9M64.6 90.3v6.4M360.5 90.3v6.4M360.7 97h26.5"/>
<path d="M387.2 87.7h-19.1l-3.2 3.5h-6.6M38.7 134.5h3.2l4 4.1h13.3M38.7 128.3h3.2l4 7.8h17.5M38.7 122.2h3.2l4 9.2h52.1M63.6 136.1h6M69.8 136.1h12.3M82.3 136.1h6.1M88.6 136.1h13.6M98.2 131.5v9M102.4 136.2v4.3M150.6 132.6v7.9M150.7 132.4h34.5"/>
<path d="M154.9 128.1v12.4M185.2 123.7h-21.9l-3.2 4.3h-5M239.8 131.9h41.3M239.8 121.1h22.2l7.9 6.5h6.7M276.7 127.7v12.8M281.2 132.1v8.4M324.2 134.1v6.4M328.7 129.7v10.8M387.2 128.3h-19.1l-3.2 5.7h-40.5M387.2 122.2h-19.1l-3.2 7.3h-36.1M387.2 134.5h-19.1l-3.1 4M38.7 140.6h11.1"/>
<path d="M63.4 142.9v50.4M69.7 142.3v51M98.2 140.7v23.9l-2.3 11.9v16.8M102.4 140.7v52.6M110.5 145.4h-64.6l-4 2.5h-3.2M110.7 145.5v19.1l-2.1 11.9v16.8M114.7 150.1h-68.8l-4 3.9h-3.2M114.8 150.2v43.1M137.2 145.8v18.8l-1.8 11.9v16.8M137.4 145.7h22.7l3.2 8.1h21.9M141.7 141.4v51.9M141.8 141.2h18.3l3.2 5.6h21.9"/>
<path d="M150.6 140.7v23.9l-1.9 11.9v16.8M154.9 140.7v52.6M212.3 141.3v52M276.7 140.7v52.6M281.2 140.7v23.9l1.7 11.9v16.8M289.9 140.8h-20l-7.9 6h-22.2M290 140.9v52.4M294.3 145.1h-24.4l-7.9 7.8h-22.2M294.4 145.3v19.3l1.8 11.9v16.8M311 147.4v45.9M311.1 147.2h53.8l3.2 10.1h19.1M315.6 142.8h46.1"/>
<path d="M324.2 140.7v52.6M328.7 140.7v23.9l1.7 11.9v16.8M355.5 142.3v51M361.8 142.9v50.4M361.9 142.8h3l3.2 8.3h19.1M377.2 140.6h10"/>
</g>
<g font-size="4.8">
<text x="33.7" y="9.6">6</text>
<text x="103.7" y="9.6">5</text>
<text x="173.7" y="9.6">4</text>
<text x="243.7" y="9.6">3</text>
<text x="313.7" y="9.6">2</text>
<text x="383.7" y="9.6">1</text>
<text x="59.4" y="30" transform="rotate(-90 59.4 30)">226.91</text>
<text x="65.6" y="30" transform="rotate(-90 65.6 30)">221.98</text>
<text x="71.8" y="30" transform="rotate(-90 71.8 30)">212.12</text>
<text x="77.8" y="30" transform="rotate(-90 77.8 30)">207.18</text>
<text x="83.9" y="30" transform="rotate(-90 83.9 30)">191.63</text>
<text x="90.2" y="30" transform="rotate(-90 90.2 30)">179.13</text>
<text x="214" y="30" transform="rotate(-90 214 30)">0</text>
<text x="224.7" y="32.6">16x ⌀4 K7 -7 DEEP</text>
<text x="338.5" y="30" transform="rotate(-90 338.5 30)">179.53</text>
<text x="344.7" y="30" transform="rotate(-90 344.7 30)">192.03</text>
<text x="352.4" y="30" transform="rotate(-90 352.4 30)">207.18</text>
<text x="358.5" y="30" transform="rotate(-90 358.5 30)">212.12</text>
<text x="364.6" y="30" transform="rotate(-90 364.6 30)">221.98</text>
<text x="370.7" y="30" transform="rotate(-90 370.7 30)">226.91</text>
<text x="6.2" y="38.9">D</text>
<text x="410.5" y="38.9">D</text>
<text x="285.9" y="64.8">16x M6x1 - 6H</text>
<text x="23.3" y="75.3">133.28</text>
<text x="388" y="75.7">133.28</text>
<text x="25.9" y="81.5">121.8</text>
<text x="388" y="82.8">121.8</text>
<text x="388" y="89.5">98.82</text>
<text x="25.9" y="92.6">98.82</text>
<text x="25.9" y="98.7">87.34</text>
<text x="388" y="98.7">87.34</text>
<text x="6.4" y="113.1">C</text>
<text x="410.7" y="113.1">C</text>
<text x="25.9" y="123.9">18.52</text>
<text x="186" y="125.5">25.25</text>
<text x="227.1" y="122.8">26.21</text>
<text x="388" y="124">22.24</text>
<text x="28.6" y="130.1">9.16</text>
<text x="388" y="130.1">13.38</text>
<text x="28.6" y="136.3">3.99</text>
<text x="186" y="134.2">16.44</text>
<text x="227.1" y="133.7">17.39</text>
<text x="388" y="136.3">3.99</text>
<text x="35.2" y="142.4">0</text>
<text x="186" y="142.4">0</text>
<text x="236.4" y="142.4">0</text>
<text x="388" y="142.4">0</text>
<text x="28.6" y="149.6">9.54</text>
<text x="186" y="148.5">1.19</text>
<text x="229.7" y="148.5">0.24</text>
<text x="28.6" y="155.8">18.9</text>
<text x="186" y="155.6">10.01</text>
<text x="229.7" y="154.7">9.05</text>
<text x="388" y="152.8">4.34</text>
<text x="388" y="159.1">13.2</text>
<text x="6.4" y="187.4">B</text>
<text x="410.7" y="187.4">B</text>
<text x="214" y="196.7" transform="rotate(-90 214 196.7)">0</text>
<text x="65.2" y="208.6" transform="rotate(-90 65.2 208.6)">229.13</text>
<text x="71.4" y="208.6" transform="rotate(-90 71.4 208.6)">216.63</text>
<text x="97.7" y="206" transform="rotate(-90 97.7 206)">159.6</text>
<text x="104.1" y="208.6" transform="rotate(-90 104.1 208.6)">151.31</text>
<text x="110.3" y="208.6" transform="rotate(-90 110.3 208.6)">134.73</text>
<text x="116.6" y="208.6" transform="rotate(-90 116.6 208.6)">126.43</text>
<text x="137.2" y="206" transform="rotate(-90 137.2 206)">81.57</text>
<text x="143.4" y="206" transform="rotate(-90 143.4 206)">72.71</text>
<text x="150.4" y="206" transform="rotate(-90 150.4 206)">54.98</text>
<text x="156.7" y="206" transform="rotate(-90 156.7 206)">46.12</text>
<text x="278.5" y="206" transform="rotate(-90 278.5 206)">59.46</text>
<text x="284.6" y="206" transform="rotate(-90 284.6 206)">68.32</text>
<text x="291.8" y="206" transform="rotate(-90 291.8 206)">86.05</text>
<text x="297.9" y="206" transform="rotate(-90 297.9 206)">94.91</text>
<text x="312.8" y="208.6" transform="rotate(-90 312.8 208.6)">128.04</text>
<text x="326" y="208.6" transform="rotate(-90 326 208.6)">154.49</text>
<text x="332.2" y="208.6" transform="rotate(-90 332.2 208.6)">163.31</text>
<text x="357.3" y="208.6" transform="rotate(-90 357.3 208.6)">217.03</text>
<text x="363.5" y="208.6" transform="rotate(-90 363.5 208.6)">229.53</text>
<text x="6.4" y="261.7">A</text>
<text x="410.7" y="261.7">A</text>
<text x="355.2" y="273.9">Plate 3</text>
<text x="278.8" y="279">Micron Oxford</text>
<text x="316" y="283.8">FAB-OX0013</text>
<text x="379.9" y="285.3">04</text>
<text x="394.2" y="285">4 / 5</text>
<text x="33.7" y="290.9">6</text>
<text x="103.7" y="290.9">5</text>
<text x="173.7" y="290.9">4</text>
<text x="243.7" y="290.9">3</text>
<text x="313.7" y="290.9">2</text>
<text x="383.7" y="290.9">1</text>
</g>
<g font-size="4.6">
<text x="224.7" y="38.7">⌵ ⌀ 4.7 X 90.00°</text>
<text x="277.2" y="70.9">⌵ ⌀6.8 X 90.00°</text>
</g>
<g font-size="3.4">
<text x="241" y="265.4">M A Phillips</text>
<text x="273" y="265.4">map, imd</text>
<text x="361" y="265.5">28/03/2019</text>
</g>
<g font-size="2.7">
<text x="241" y="260.1">Designed by</text>
<text x="273" y="260.1">Checked by</text>
<text x="298" y="260.1">Approved by</text>
<text x="330.3" y="260">Date</text>
<text x="361" y="260">Date</text>
<text x="378.4" y="280.1">Edition</text>
<text x="396.6" y="280.1">Sheet</text>
</g>
<text font-size="2" x="244.6" y="284.5">3rd ANGLE PROJECTION</text>
</svg>
